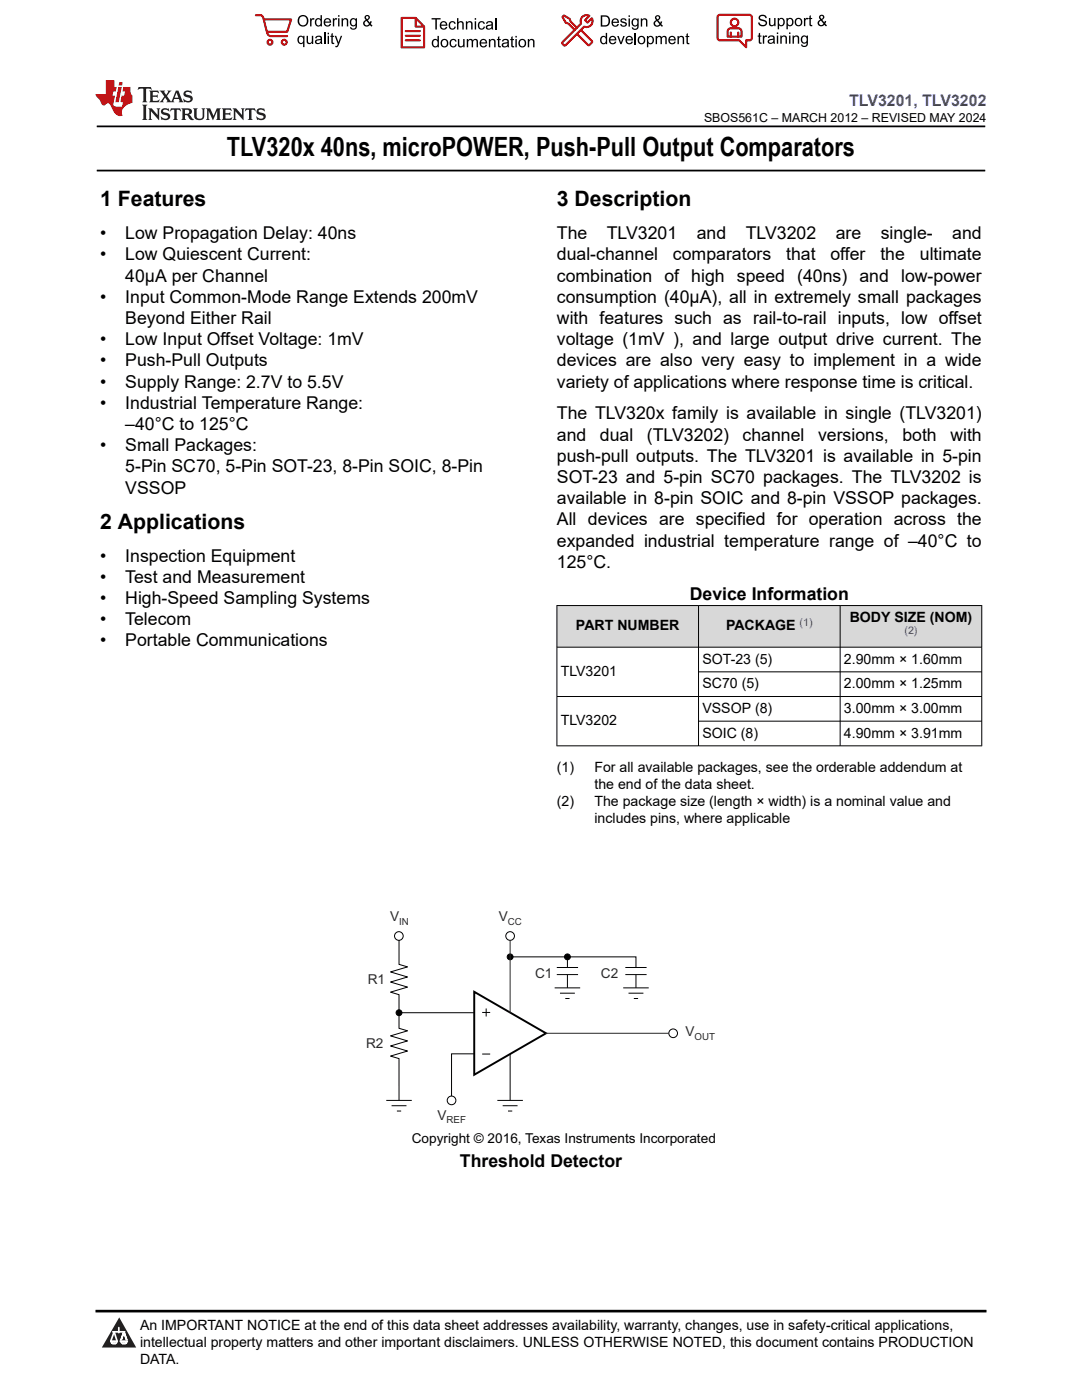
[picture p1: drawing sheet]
<svg xmlns="http://www.w3.org/2000/svg" width="216mm" height="279mm" viewBox="0 0 216 279" stroke-linecap="round" stroke-linejoin="round" font-family="sans-serif">
<path d="M19.3 25.2h177.3M19.3 34h177.3" fill="none" stroke="#000" stroke-width=".35"/>
<g fill="#d8d8d8">
<path d="M111.1 120.9h84.8v8.3h-84.8z" fill-rule="evenodd"/>
<path d="M111.2 120.9h28.1v8.2h-28.1z" fill-rule="evenodd"/>
<path d="M139.4 120.9h28.2v8.2h-28.2z" fill-rule="evenodd"/>
<path d="M167.7 120.9h28.1v8.2h-28.1z" fill-rule="evenodd"/>
</g>
<g fill="none" stroke="#000" stroke-width=".2">
<path d="M111.1 120.9h84.9M111.1 129.2h84.9M111.1 120.8v28.1M139.4 120.8v28.1M139.4 134.1h56.6M167.6 120.8v28.1M195.9 120.8v28.1M196 139h-84.9M111.1 148.8h84.9M139.4 143.9h56.6M79.6 187.6v4.9l1.7 .5-3.4 1 3.4 1-3.4 1 3.4 1-3.4 1 1.7 .5v6.7l1.7 .5-3.4 1 3.4 1-3.4 1 3.4 1.1-3.4 1 1.7 .5v8.3M101.8 191h25.1v2.1"/>
<path d="M110.7 197.2h5.1M111.1 194.5h4.2M111.1 193.1h4.2M111.7 198.2h3M112.8 199.3h.8M113.2 191v2.1M113.2 194.6v2.6M124.4 197.2h5M124.8 194.5h4.2M124.8 193.1h4.2M125.4 198.2h3M126.5 199.3h.8"/>
<path d="M126.9 194.6v2.6M77.1 219.6h5.1M79.6 202.1h15M94.6 210.3h-4.5v8.4M96.2 202.1h1.6M96.2 210.4h1.6M97 201.3v1.6M99.2 219.6h5.1M101.8 210.4v9.2M78.1 220.7h3M79.2 221.7h.8M100.3 220.7h3"/>
<path d="M101.4 221.7h.8"/>
<circle cx="79.6" cy="186.8" r=".86"/>
<circle cx="101.8" cy="191" r=".58"/>
<circle cx="101.8" cy="186.8" r=".86"/>
<circle cx="113.2" cy="191" r=".58"/>
<circle cx="79.6" cy="202.1" r=".58"/>
<circle cx="90.1" cy="219.6" r=".86"/>
<circle cx="134.3" cy="206.2" r=".86"/>
</g>
<g fill="#000">
<circle cx="101.8" cy="191" r=".58"/>
<circle cx="113.2" cy="191" r=".58"/>
<circle cx="79.6" cy="202.1" r=".58"/>
</g>
<path d="M94.6 197.9l14.4 8.3-14.4 8.3z" fill="none" stroke="#000" stroke-width=".39"/>
<path d="M101.8 187.7v14.4M109 206.2h24.4" fill="none" stroke="#2b292a" stroke-width=".2"/>
<path d="M0 0h215.9v23.8h-215.9z" fill-rule="evenodd" fill="#fff"/>
<path d="M27.7 17.4l-.2 .6 .5-.3h.6v.1v2.2l-.2 .4h1l-.2-.4v-2.2v-.1h.5l.5 .3-.1-.6zM29.8 18.1l.2 .4v1.5l-.2 .4h1.9l.1-.6a1.08 1.08 0 0 1-1.3 .2v-.7h.6l.4 .2v-.6l-.4 .2h-.6v-.6l.2-.1a1 1 0 0 1 1 .2l-.1-.5zM31.8 18.1l1 1.1-1 1.2h.9l-.2-.2 .4-.7 .5 .7-.2 .2h1.6l-.2-.2 .1-.4h1l.1 .4-.1 .2h.9l-.2-.3-.8-2h-.5l-1 2.2-.8-1.1 .9-1.1h-.8l.2 .2-.5 .7-.3-.7 .1-.2zM35.2 18.5l.4 1h-.8zM36.8 18.2a.65 .65 0 0 0-.2 .7 .65 .65 0 0 0 .6 .5l.7 .2 .1 .2a.79 .79 0 0 1-.7 .4 .79 .79 0 0 1-.7-.5l.1 .7 .2-.1a.93 .93 0 0 0 1.1 .1 .93 .93 0 0 0 .4-1 1.46 1.46 0 0 0-1.2-.6l-.1-.3a1.09 1.09 0 0 1 1.2 .2l-.2-.6-.1 .1-.6-.2zM28.4 20.9l.2 .4v2.3l-.2 .3h1l-.2-.3v-2.3l.2-.4zM29.6 21.6l.2 .4v1.6l-.2 .3h.8l-.3-.3v-1.4l1.7 1.8v-2l.2-.4h-.8l.2 .2 .1 1.1-1.2-1.3zM32.3 21.8a.65 .65 0 0 0-.2 .7 .65 .65 0 0 0 .7 .4l.6 .2 .1 .2a.79 .79 0 0 1-.7 .4 .79 .79 0 0 1-.7-.5l.1 .7 .2-.1a.93 .93 0 0 0 1.1 .1 .93 .93 0 0 0 .4-.9 1.46 1.46 0 0 0-1.2-.6l-.1-.4a1.09 1.09 0 0 1 1.2 .2l-.2-.6-.1 .1-.6-.1zM34.1 21.6l-.1 .7a.63 .63 0 0 1 .7-.4l.1 1.7-.3 .3h1l-.2-.3v-1.7a.66 .66 0 0 1 .8 .4l-.1-.7zM36.2 21.6l.2 .4v1.6l-.2 .3h.9l-.2-.2v-.7h.5l.1 .2a.79 .79 0 0 0 1.2 .6l-1-.9a.61 .61 0 0 0 .6-.6 .61 .61 0 0 0-.5-.6zM36.9 21.9h.2a.47 .47 0 0 1 .5 .1 .47 .47 0 0 1 .1 .5l-.2 .2h-.6zM38.5 21.6l.2 .2a2.27 2.27 0 0 0 .4 2 1.04 1.04 0 0 0 1.7-.7v-1.3l.2-.2h-.8l.2 .4v1.1a.6 .6 0 0 1-.6 .6 .6 .6 0 0 1-.6-.6v-1.1l.3-.4zM41.1 21.6l.2 .4v1.6l-.2 .3h.7l-.2-.3v-1.5l.9 1.9 .8-1.9v1.5l-.2 .3h1l-.3-.3v-1.6l.3-.4h-.8l-.7 1.5-.7-1.5zM44.3 21.6l.2 .4v1.6l-.2 .3h1.9l.1-.5a1.09 1.09 0 0 1-1.3 .1v-.6h.6l.4 .1v-.6l-.4 .2h-.6v-.6l.2-.1a1.01 1.01 0 0 1 1 .3l-.1-.6zM46.4 21.6l.3 .4v1.6l-.3 .3h.8l-.2-.3v-1.4l1.6 1.8v-2l.2-.4h-.7l.2 .2v1.1l-1.2-1.3zM49 21.6l-.1 .7a.63 .63 0 0 1 .8-.4v1.7l-.3 .3h1l-.2-.3v-1.7a.66 .66 0 0 1 .8 .4l-.1-.7zM51.4 21.8a.65 .65 0 0 0-.2 .7 .65 .65 0 0 0 .6 .4l.6 .2 .2 .2a.79 .79 0 0 1-.8 .4 .79 .79 0 0 1-.6-.5l.1 .7 .2-.1a.93 .93 0 0 0 1 .1 .93 .93 0 0 0 .5-.9 1.46 1.46 0 0 0-1.3-.6l-.1-.4a1.09 1.09 0 0 1 1.3 .2l-.2-.6-.2 .1-.5-.1z" fill="#231f20"/>
<path d="M21.1 16v2.8h-2.1l.1 .3 .9 1a.95 .95 0 0 0 .9 .9 .59 .59 0 0 1 .6-.4 .59 .59 0 0 1 .5 .4l.4 .8a1.59 1.59 0 0 0 2.1 1.3 1.61 1.61 0 0 1 1-2.2l1-.4-.1-1.5a1.59 1.59 0 0 1-.4-1.6h-1.4l-.2 .9h.5l-.1 .8h-.5l-.2 1v.2l.4 .1-.2 .9h-.6a.73 .73 0 0 1-1.1-.7l.3-1.5h-.5l.2-.8h.5l.2-.9h-.5v-1.4zM23.6 17.4l-.6 3h.7l.6-3zM23.8 16.4l-.1 .7h.7l.1-.7z" fill="#ed1c24"/>
<g fill="#000">
<path d="M59.4 4.2a1.12 1.12 0 0 1 2.2 0 1.12 1.12 0 0 1-2.2 0zM59.9 3.5a.89 .89 0 0 0-.1 1.1 .89 .89 0 0 0 1.1 .4 .88 .88 0 0 0 .3-1.3 .88 .88 0 0 0-1.3-.2z" fill-rule="evenodd"/>
<path d="M59.5 7.3l.5-.2 .5 .3v-.3h.3v2.3h-.3v-.8a.74 .74 0 0 1-1 0 .74 .74 0 0 1-.1-1zM59.8 7.5a.57 .57 0 0 0-.2 .7 .57 .57 0 0 0 .8 .2 .57 .57 0 0 0 .1-.7 .57 .57 0 0 0-.7-.2z" fill-rule="evenodd"/>
<path d="M61.9 3.6h.2v.3l.2-.2 .3-.1 .2 .1-.1 .3a.36 .36 0 0 0-.5 0 .36 .36 0 0 0 0 .4v.9h-.3z" fill-rule="evenodd"/>
<path d="M61.2 7.1h.3v.9a.41 .41 0 0 0 .4 .6 .41 .41 0 0 0 .3-.6v-.9h.3v1.7h-.2v-.3a.58 .58 0 0 1-.7 .3 .58 .58 0 0 1-.4-.6z" fill-rule="evenodd"/>
<path d="M63 3.8l.5-.2 .5 .2v-.8h.2v2.3h-.2v-.2a.75 .75 0 0 1-1-.1 .75 .75 0 0 1-.1-1zM63.2 4a.57 .57 0 0 0-.1 .7 .57 .57 0 0 0 .8 .2 .57 .57 0 0 0 .1-.7 .57 .57 0 0 0-.8-.2z" fill-rule="evenodd"/>
<path d="M63 7.3a.74 .74 0 0 1 1-.1 .74 .74 0 0 1 .3 .9v.7h-.3v-.2a.57 .57 0 0 1-.8 .2 .57 .57 0 0 1-.2-.8l1-.3a.41 .41 0 0 0-.4-.4 .41 .41 0 0 0-.4 .4l-.3-.1zM63.2 8.2a.35 .35 0 0 0 .2 .5 .35 .35 0 0 0 .5-.3l.1-.4z" fill-rule="evenodd"/>
<path d="M65.4 6.5h.3v.3h-.3zM65.4 7.1h.3v1.7h-.3z" fill-rule="evenodd"/>
<path d="M64.8 3.8a.76 .76 0 0 1 .9-.1 .76 .76 0 0 1 .4 .8h-1.2a.47 .47 0 0 0 .3 .6 .47 .47 0 0 0 .6-.4l.3 .1a.82 .82 0 0 1-1.3 .3 .82 .82 0 0 1 0-1.3zM65 4l-.1 .3h.9l-.3-.4z" fill-rule="evenodd"/>
<path d="M66.4 3.6h.3v.3l.1-.2 .4-.1 .1 .1-.1 .3a.36 .36 0 0 0-.4 0 .36 .36 0 0 0-.1 .4v.9h-.3z" fill-rule="evenodd"/>
<path d="M66.1 6.7l.3-.1v.5h.3v.3h-.3v.9l.1 .2h.2v.3a.41 .41 0 0 1-.4-.1 .41 .41 0 0 1-.2-.4v-.9h-.2v-.3h.2z" fill-rule="evenodd"/>
<path d="M66.8 7.1h.3l.4 1.4 .5-1.4h.3l-.6 1.7a.57 .57 0 0 1-.8 .6v-.3a.37 .37 0 0 0 .5-.3z" fill-rule="evenodd"/>
<path d="M67.5 3h.2v.3h-.2zM67.5 3.6h.2v1.7h-.2z" fill-rule="evenodd"/>
<path d="M68.2 3.6h.2v.3a.58 .58 0 0 1 .7-.3 .58 .58 0 0 1 .4 .7v1h-.3v-1a.4 .4 0 0 0-.4-.5 .4 .4 0 0 0-.4 .6v.9h-.2z" fill-rule="evenodd"/>
<path d="M70 3.8l.5-.2 .5 .2v-.2h.2v1.5a.71 .71 0 0 1-.5 .8 .71 .71 0 0 1-.8-.5h.2a.46 .46 0 0 0 .6 .3 .46 .46 0 0 0 .3-.6 .78 .78 0 0 1-1.1-.2 .78 .78 0 0 1 .1-1.1zM70.2 4a.53 .53 0 0 0-.1 .8 .53 .53 0 0 0 .8 0 .54 .54 0 0 0 0-.7 .54 .54 0 0 0-.7-.1z" fill-rule="evenodd"/>
<path d="M72.9 3.1a.53 .53 0 0 1 .8 .1 .53 .53 0 0 1-.3 .8l.4 .5 .1-.3 .3 .1-.2 .5 .3 .3-.2 .2-.3-.3a.71 .71 0 0 1-1.2 .1 .71 .71 0 0 1 .4-1.1l-.3-.5zM73 3.5a.3 .3 0 0 0 .6 0 .3 .3 0 0 0-.6 0zM72.9 4.3a.45 .45 0 0 0 0 .7 .45 .45 0 0 0 .7-.2l-.5-.6z" fill-rule="evenodd"/>
<path d="M86.1 3.6h1.8v.3h-.7v2h-.3v-2h-.8z" fill-rule="evenodd"/>
<path d="M86.3 8l.5-.2 .5 .2v-.8h.3v2.2h-.3v-.2a.76 .76 0 0 1-1 0 .76 .76 0 0 1-.1-1zM86.6 8.1a.58 .58 0 0 0-.2 .8 .58 .58 0 0 0 .8 .2 .58 .58 0 0 0 .1-.8 .58 .58 0 0 0-.7-.2z" fill-rule="evenodd"/>
<path d="M88.2 7.9a.81 .81 0 0 1 1.1 .2 .81 .81 0 0 1-.2 1.1 .81 .81 0 0 1-1.1-.1l-.1-.8zM88.3 8.1a.57 .57 0 0 0 0 .9 .57 .57 0 0 0 .8 0 .57 .57 0 0 0 0-.8 .57 .57 0 0 0-.8-.1z" fill-rule="evenodd"/>
<path d="M88 4.4a.77 .77 0 0 1 .9-.1 .77 .77 0 0 1 .4 .8h-1.3a.48 .48 0 0 0 .4 .6 .48 .48 0 0 0 .6-.3h.3a.83 .83 0 0 1-1.3 .4 .83 .83 0 0 1 0-1.4zM88.2 4.6l-.2 .3h1l-.3-.4z" fill-rule="evenodd"/>
<path d="M89.7 4.4a.7 .7 0 0 1 1.2 .3l-.2 .1a.45 .45 0 0 0-.6-.3 .45 .45 0 0 0-.3 .6 .45 .45 0 0 0 .3 .6 .45 .45 0 0 0 .6-.4h.3a.76 .76 0 0 1-1.1 .6 .76 .76 0 0 1-.3-1.1z" fill-rule="evenodd"/>
<path d="M89.9 8a.7 .7 0 0 1 1.2 .3h-.3a.45 .45 0 0 0-.5-.3 .45 .45 0 0 0-.3 .6 .45 .45 0 0 0 .3 .6 .45 .45 0 0 0 .6-.4l.2 .1a.76 .76 0 0 1-1 .5 .76 .76 0 0 1-.4-1.1z" fill-rule="evenodd"/>
<path d="M91.2 3.6h.3v.8a.59 .59 0 0 1 .7-.2 .59 .59 0 0 1 .3 .7v1h-.2v-1a.4 .4 0 0 0-.5-.4 .4 .4 0 0 0-.3 .5v.9h-.3z" fill-rule="evenodd"/>
<path d="M91.4 7.8h.2v.9a.41 .41 0 0 0 .5 .5 .41 .41 0 0 0 .3-.5v-.9h.3v1.6h-.3v-.2a.58 .58 0 0 1-.7 .3 .58 .58 0 0 1-.3-.7z" fill-rule="evenodd"/>
<path d="M93 4.2h.2v.3a.59 .59 0 0 1 .7-.3 .59 .59 0 0 1 .4 .7v1h-.3v-1a.41 .41 0 0 0-.4-.5 .41 .41 0 0 0-.4 .6v.9h-.2z" fill-rule="evenodd"/>
<path d="M93.1 7.8h.3v.2a.56 .56 0 0 1 1 0 .54 .54 0 0 1 .6-.2 .54 .54 0 0 1 .4 .5v1.1h-.3v-1a.34 .34 0 0 0-.3-.4 .34 .34 0 0 0-.4 .3v1.1h-.3v-1a.38 .38 0 0 0-.5-.4 .38 .38 0 0 0-.2 .6v.8h-.3z" fill-rule="evenodd"/>
<path d="M94.7 3.6h.3v.3h-.3zM94.7 4.2h.3v1.7h-.3z" fill-rule="evenodd"/>
<path d="M95.5 4.4a.7 .7 0 0 1 1.3 .3l-.3 .1a.45 .45 0 0 0-.6-.3 .45 .45 0 0 0-.3 .6 .45 .45 0 0 0 .3 .6 .45 .45 0 0 0 .6-.4h.3a.76 .76 0 0 1-1.1 .6 .76 .76 0 0 1-.3-1.1z" fill-rule="evenodd"/>
<path d="M95.9 8a.77 .77 0 0 1 .9-.2 .77 .77 0 0 1 .4 .9h-1.2a.48 .48 0 0 0 .3 .5 .48 .48 0 0 0 .6-.3h.3a.83 .83 0 0 1-1.3 .4 .83 .83 0 0 1 0-1.3zM96.1 8.1l-.1 .4h.9l-.2-.5z" fill-rule="evenodd"/>
<path d="M97.5 7.8h.3v.2a.59 .59 0 0 1 .7-.2 .59 .59 0 0 1 .4 .6v1h-.3v-1a.41 .41 0 0 0-.5-.4 .41 .41 0 0 0-.3 .5v.9h-.3z" fill-rule="evenodd"/>
<path d="M97.1 4.4a.74 .74 0 0 1 1-.1 .74 .74 0 0 1 .3 .9v.7h-.3v-.2a.59 .59 0 0 1-.8 .2 .59 .59 0 0 1-.3-.8l1.1-.3a.42 .42 0 0 0-.4-.4 .42 .42 0 0 0-.5 .4l-.2-.1zM97.3 5.3a.36 .36 0 0 0 .2 .5 .36 .36 0 0 0 .5-.2l.1-.5z" fill-rule="evenodd"/>
<path d="M99.4 7.4l.2-.2v.6h.3v.2h-.3v1l.1 .2h.2l.1 .2a.41 .41 0 0 1-.5 0 .41 .41 0 0 1-.1-.4v-1h-.2v-.2h.2z" fill-rule="evenodd"/>
<path d="M100.3 8a.74 .74 0 0 1 .9-.2 .74 .74 0 0 1 .3 .9l.1 .7h-.3v-.2a.59 .59 0 0 1-.8 .3 .59 .59 0 0 1-.3-.8l1-.3a.42 .42 0 0 0-.3-.4 .42 .42 0 0 0-.5 .3h-.3zM100.5 8.8a.36 .36 0 0 0 .1 .5 .36 .36 0 0 0 .5-.2l.2-.5z" fill-rule="evenodd"/>
<path d="M102 7.4l.3-.2v.6h.3v.2h-.3v1l.1 .2h.2v.2a.41 .41 0 0 1-.5 0 .41 .41 0 0 1-.1-.4v-1h-.2v-.2h.2z" fill-rule="evenodd"/>
<path d="M102.8 7.2h.3v.3h-.3zM102.8 7.8h.3v1.6h-.3z" fill-rule="evenodd"/>
<path d="M103.7 7.9a.81 .81 0 0 1 1.1 .2 .81 .81 0 0 1-.1 1.1 .81 .81 0 0 1-1.2-.1v-.8zM103.9 8.1a.57 .57 0 0 0-.1 .9 .57 .57 0 0 0 .8 0 .57 .57 0 0 0 0-.8 .57 .57 0 0 0-.7-.1z" fill-rule="evenodd"/>
<path d="M105.3 7.8h.3v.2a.59 .59 0 0 1 .7-.2 .59 .59 0 0 1 .4 .6v1h-.3v-1a.41 .41 0 0 0-.5-.4 .41 .41 0 0 0-.3 .5v.9h-.3z" fill-rule="evenodd"/>
<path d="M119.9 3.1h.7a1.12 1.12 0 0 1 1.1 1.1 1.12 1.12 0 0 1-1 1.1h-.8zM120.2 3.3v1.7h.4a.86 .86 0 0 0 .8-.8 .86 .86 0 0 0-.8-.9z" fill-rule="evenodd"/>
<path d="M119.9 7.4l.5-.3 .5 .3v-.8h.2v2.2h-.2v-.2a.75 .75 0 0 1-1 0 .75 .75 0 0 1-.1-1zM120.1 7.5a.57 .57 0 0 0-.1 .8 .57 .57 0 0 0 .8 .2 .57 .57 0 0 0 .1-.8 .57 .57 0 0 0-.8-.2z" fill-rule="evenodd"/>
<path d="M121.7 7.4a.76 .76 0 0 1 .9-.2 .76 .76 0 0 1 .4 .9h-1.2a.47 .47 0 0 0 .3 .5 .47 .47 0 0 0 .6-.3h.3a.82 .82 0 0 1-1.3 .4 .82 .82 0 0 1 0-1.3zM121.9 7.5l-.1 .3h.9l-.3-.4z" fill-rule="evenodd"/>
<path d="M122.2 3.9a.76 .76 0 0 1 .9-.2 .76 .76 0 0 1 .4 .9h-1.2a.47 .47 0 0 0 .4 .5 .47 .47 0 0 0 .5-.3h.3a.82 .82 0 0 1-1.3 .4 .82 .82 0 0 1 0-1.3zM122.5 4l-.2 .3h.9l-.2-.4z" fill-rule="evenodd"/>
<path d="M123.9 3.8a.71 .71 0 0 1 1.1 .3h-.2a.32 .32 0 0 0-.4-.3 .32 .32 0 0 0-.3 .4h.1a.75 .75 0 0 1 .9 .8 .72 .72 0 0 1-.7 .3 .72 .72 0 0 1-.7-.5h.3a.36 .36 0 0 0 .4 .4 .36 .36 0 0 0 .3-.5 .8 .8 0 0 1-.9-.7z" fill-rule="evenodd"/>
<path d="M123.2 7.2h.3l.4 1.3 .5-1.3h.3l-.7 1.6h-.2z" fill-rule="evenodd"/>
<path d="M125.4 3.1h.3v.3h-.3zM125.4 3.7h.3v1.6h-.3z" fill-rule="evenodd"/>
<path d="M125 7.4a.76 .76 0 0 1 .9-.2 .76 .76 0 0 1 .4 .9h-1.2a.47 .47 0 0 0 .3 .5 .47 .47 0 0 0 .6-.3h.3a.82 .82 0 0 1-1.3 .4 .82 .82 0 0 1 0-1.3zM125.2 7.5l-.1 .3h.9l-.2-.4z" fill-rule="evenodd"/>
<path d="M126.2 3.9l.5-.3 .5 .3v-.2h.2v1.4a.71 .71 0 0 1-.5 .8 .71 .71 0 0 1-.8-.5l.2 .1a.46 .46 0 0 0 .6 .2 .46 .46 0 0 0 .3-.6 .78 .78 0 0 1-1.1-.1 .78 .78 0 0 1 .1-1.1zM126.4 4a.53 .53 0 0 0-.1 .8 .53 .53 0 0 0 .8 0 .54 .54 0 0 0 0-.7 .54 .54 0 0 0-.7-.1z" fill-rule="evenodd"/>
<path d="M127.5 7.3a.8 .8 0 0 1 1.1 .2 .8 .8 0 0 1-.1 1.1 .8 .8 0 0 1-1.2-.1v-.8zM127.7 7.5a.56 .56 0 0 0-.1 .9 .56 .56 0 0 0 .8-.1 .56 .56 0 0 0 0-.7 .56 .56 0 0 0-.7-.1z" fill-rule="evenodd"/>
<path d="M127.9 3.7h.2v.2a.58 .58 0 0 1 .7-.2 .58 .58 0 0 1 .4 .6v1h-.3v-1a.4 .4 0 0 0-.4-.4 .4 .4 0 0 0-.4 .5v.9h-.2z" fill-rule="evenodd"/>
<path d="M129.1 7.2h.2v.2a.72 .72 0 0 1 1-.1 .72 .72 0 0 1 .2 1 .64 .64 0 0 1-.5 .5 .64 .64 0 0 1-.6-.2v.8h-.3zM129.5 7.5a.56 .56 0 0 0-.2 .8 .56 .56 0 0 0 .8 .2 .56 .56 0 0 0 .1-.8 .56 .56 0 0 0-.7-.2z" fill-rule="evenodd"/>
<path d="M130.8 7.2h.3v.2a.55 .55 0 0 1 .9 0 .53 .53 0 0 1 .6-.3 .53 .53 0 0 1 .4 .6v1.1h-.2v-1a.34 .34 0 0 0-.3-.4 .34 .34 0 0 0-.4 .3v1.1h-.3v-1a.37 .37 0 0 0-.5-.4 .37 .37 0 0 0-.2 .6v.8h-.3z" fill-rule="evenodd"/>
<path d="M130.8 3.2a.53 .53 0 0 1 .9 .1 .53 .53 0 0 1-.4 .8l.4 .5 .2-.4 .2 .1-.2 .5 .4 .3-.2 .3-.3-.4a.71 .71 0 0 1-1.2 .1 .71 .71 0 0 1 .3-1.1l-.2-.5zM130.9 3.6a.3 .3 0 0 0 .6 0 .3 .3 0 0 0-.6 0zM130.9 4.3a.45 .45 0 0 0 0 .7 .45 .45 0 0 0 .7-.2l-.5-.6z" fill-rule="evenodd"/>
<path d="M133.6 7.4a.76 .76 0 0 1 .9-.2 .76 .76 0 0 1 .3 .9h-1.2a.47 .47 0 0 0 .4 .5 .47 .47 0 0 0 .6-.3h.2a.82 .82 0 0 1-1.2 .4 .82 .82 0 0 1 0-1.3zM133.8 7.5l-.2 .3h1l-.3-.4z" fill-rule="evenodd"/>
<path d="M135.2 7.2h.2v.2a.58 .58 0 0 1 .7-.2 .58 .58 0 0 1 .4 .6v1h-.3v-1a.4 .4 0 0 0-.4-.4 .4 .4 0 0 0-.3 .5v.9h-.3z" fill-rule="evenodd"/>
<path d="M137 6.8l.3-.2v.6h.2v.2h-.2v1v.2h.2l.1 .2a.41 .41 0 0 1-.5 0 .41 .41 0 0 1-.1-.5v-.9h-.2v-.2h.2z" fill-rule="evenodd"/>
<path d="M151.6 3.1a.88 .88 0 0 1 1.4 .5h-.3a.49 .49 0 0 0-.5-.5 .49 .49 0 0 0-.5 .6l.1 .1a1.06 1.06 0 0 1 1.2 1 .95 .95 0 0 1-.9 .4 .95 .95 0 0 1-.8-.7h.3a.58 .58 0 0 0 .6 .5 .58 .58 0 0 0 .5-.6l-.2-.1a.95 .95 0 0 1-1.1-.9z" fill-rule="evenodd"/>
<path d="M151.4 6.7l.3-.2v.6h.2v.2h-.2v1v.2h.2l.1 .2a.41 .41 0 0 1-.5 0 .41 .41 0 0 1-.1-.5v-.9h-.2v-.2h.2z" fill-rule="evenodd"/>
<path d="M152.2 7.1h.3v.2l.1-.2h.4h.1l-.1 .3a.36 .36 0 0 0-.4 0 .36 .36 0 0 0-.1 .5v.8h-.3z" fill-rule="evenodd"/>
<path d="M153.3 7.3a.74 .74 0 0 1 1-.2 .74 .74 0 0 1 .3 .9l.1 .7h-.3l-.1-.2a.57 .57 0 0 1-.8 .3 .57 .57 0 0 1-.1-.9l.9-.2a.41 .41 0 0 0-.4-.4 .41 .41 0 0 0-.4 .3h-.3zM153.5 8.1a.35 .35 0 0 0 .2 .5 .35 .35 0 0 0 .5-.2l.1-.5z" fill-rule="evenodd"/>
<path d="M153.4 3.6h.3v.9a.41 .41 0 0 0 .4 .5 .41 .41 0 0 0 .4-.5v-.9h.2v1.6h-.2v-.2a.58 .58 0 0 1-.7 .2 .58 .58 0 0 1-.4-.6z" fill-rule="evenodd"/>
<path d="M155 6.5h.3v.3h-.3zM155 7.1h.3v1.6h-.3z" fill-rule="evenodd"/>
<path d="M155.2 3.6h.2v.2a.72 .72 0 0 1 1-.1 .72 .72 0 0 1 .2 1 .64 .64 0 0 1-.5 .5 .64 .64 0 0 1-.6-.2v.8h-.3zM155.6 3.9a.56 .56 0 0 0-.2 .8 .56 .56 0 0 0 .8 .2 .56 .56 0 0 0 .1-.8 .56 .56 0 0 0-.7-.2z" fill-rule="evenodd"/>
<path d="M155.7 7.1h.3v.2a.58 .58 0 0 1 .7-.2 .58 .58 0 0 1 .3 .6v1h-.3v-1a.4 .4 0 0 0-.4-.4 .4 .4 0 0 0-.3 .5v.9h-.3z" fill-rule="evenodd"/>
<path d="M156.9 3.6h.3v.2a.72 .72 0 0 1 .9-.1 .72 .72 0 0 1 .2 1 .64 .64 0 0 1-.4 .5 .64 .64 0 0 1-.7-.2v.8h-.3zM157.3 3.9a.56 .56 0 0 0-.1 .8 .56 .56 0 0 0 .7 .2 .56 .56 0 0 0 .2-.8 .56 .56 0 0 0-.8-.2z" fill-rule="evenodd"/>
<path d="M157.4 6.5h.3v.3h-.3zM157.4 7.1h.3v1.6h-.3z" fill-rule="evenodd"/>
<path d="M158.1 7.1h.3v.2a.58 .58 0 0 1 .7-.2 .58 .58 0 0 1 .4 .6v1h-.3v-1a.4 .4 0 0 0-.5-.4 .4 .4 0 0 0-.3 .5v.9h-.3z" fill-rule="evenodd"/>
<path d="M158.8 3.7a.8 .8 0 0 1 1.1 .2 .8 .8 0 0 1-.1 1.1 .8 .8 0 0 1-1.1-.1l-.1-.8zM159 3.9a.56 .56 0 0 0-.1 .9 .56 .56 0 0 0 .9 0 .56 .56 0 0 0-.1-.8 .56 .56 0 0 0-.7-.1z" fill-rule="evenodd"/>
<path d="M160 7.3l.5-.2 .5 .2v-.2h.2v1.4a.71 .71 0 0 1-.5 .9 .71 .71 0 0 1-.9-.5h.3a.46 .46 0 0 0 .6 .2 .46 .46 0 0 0 .2-.6 .78 .78 0 0 1-1-.1 .78 .78 0 0 1 .1-1.1zM160.2 7.4a.53 .53 0 0 0-.1 .8 .53 .53 0 0 0 .8 0 .54 .54 0 0 0 0-.7 .54 .54 0 0 0-.7-.1z" fill-rule="evenodd"/>
<path d="M160.4 3.6h.3v.2l.1-.2h.4h.1l-.1 .3a.36 .36 0 0 0-.4 0 .36 .36 0 0 0-.1 .5v.8h-.3z" fill-rule="evenodd"/>
<path d="M161.5 3.2l.3-.2v.6h.3v.2h-.3v1v.2h.3v.2a.41 .41 0 0 1-.5 0 .41 .41 0 0 1-.1-.5v-.9h-.2v-.2h.2z" fill-rule="evenodd"/>
<path d="M163.6 3.1a.53 .53 0 0 1 .8 .1 .53 .53 0 0 1-.3 .8l.4 .5 .1-.3h.3l-.2 .5 .3 .3-.2 .3-.3-.3a.71 .71 0 0 1-1.2 .1 .71 .71 0 0 1 .4-1.2l-.3-.5zM163.7 3.5a.3 .3 0 0 0 .5 0 .3 .3 0 0 0-.5 0zM163.6 4.2a.45 .45 0 0 0 0 .8 .45 .45 0 0 0 .7-.3l-.5-.6z" fill-rule="evenodd"/>
</g>
<path d="M64.8 6.5v2.3M98.9 3.6v2.3M126.8 6.6v2.2" fill="none" stroke="#000" stroke-width=".28"/>
<g fill="none" stroke="#de0000" stroke-width=".42">
<path d="M51.1 3l1 .1a1.4 1.4 0 0 1 .6 1.2l.7 2.5a.95 .95 0 0 0 1.1 .4h2.8M52.7 3.9h5.4l-.8 2.4h-4M80.1 3.6h2.8v1.7h1.7v4.2h-4.5zM81 7.1h2.8M81 6.2h2.8M81 8.1h2.8M82.9 3.6l1.7 1.7M115.1 5.5l-1.3-1.2-.1-.5-1.2-.7-.3 .3 .7 1.1 .5 .2 1.3 1.3M115.9 6l2.2 2.2v.3l-.5 .5h-.3l-2.2-2.2zM115.9 6l.7-.7a1.19 1.19 0 0 0 1.3-.3 1.19 1.19 0 0 0 .2-1.4l-.9 .9-.4-.5 .8-.8a1.19 1.19 0 0 0-1.4 .1 1.19 1.19 0 0 0-.2 1.4l-3.8 3.7v.3l.3 .3h.3l2.3-2.2M143.2 3.2l.4-.2h6l.4 .2v4.4l-.2 .4-.9 .1v1.3l-1.4-1.3h-3.9l-.4-.3zM145.4 5.8l.4-.1h1.6a.61 .61 0 0 1 .6 .6v1h-2.8v-1z"/>
<path d="M145.8 6.5v.8M147.3 6.5v.8"/>
<circle cx="53.9" cy="8.4" r=".49"/>
<circle cx="56.7" cy="8.4" r=".49"/>
<circle cx="146.6" cy="4.5" r=".75"/>
</g>
<path d="M0 261.4h215.9v18h-215.9z" fill-rule="evenodd" fill="#fff"/>
<path d="M23.8 262.9l3.4 6h-6.9z" fill="#231f20"/>
<path d="M22.1 267.7h1.3l-.4 .5h-.3a.55 .55 0 0 1-.6-.5z" fill-rule="evenodd" fill="#fff"/>
<path d="M22.1 267.7h1.3l-.4 .5h-.3a.55 .55 0 0 1-.6-.5z" fill="none" stroke="#231f20" stroke-width=".34"/>
<path d="M22.1 267.7h1.3l-.4 .5h-.5zM22.6 265.8h.1M22.6 265.8h2.3zM23.7 265.9h.1M23.7 264.9v1zM24 267.7h.1" fill="none" stroke="#fff" stroke-width=".34"/>
<path d="M24.7 265.8l-.7 1.9z" fill="#fff"/>
<path d="M24.7 265.8l-.7 1.9z" fill="none" stroke="#fff" stroke-width=".34"/>
<path d="M24.7 265.8l.7 1.9z" fill="#fff"/>
<path d="M22.8 265.8l-.7 1.9zM22.8 265.8l.6 1.9zM24.7 265.8l.7 1.9zM25.3 267.7h.1" fill="none" stroke="#fff" stroke-width=".34"/>
<path d="M24.1 267.7h1.3a.65 .65 0 0 1-.6 .5 .65 .65 0 0 1-.7-.5z" fill-rule="evenodd" fill="#fff"/>
<path d="M24.1 267.7h1.3a.65 .65 0 0 1-.6 .5 .65 .65 0 0 1-.7-.5z" fill="none" stroke="#231f20" stroke-width=".34"/>
<path d="M24 267.7h.1M24.1 267.7h1.3l-.4 .5h-.5z" fill="none" stroke="#fff" stroke-width=".34"/>
<path d="M19 261.7h177.8" fill="none" stroke="#000" stroke-width=".53"/>
<text font-size="5.3" x="45.3" y="31.2">TLV320x 40ns, microPOWER, Push-Pull Output Comparators</text>
<g font-size="4.2">
<text x="20" y="41.2">1 Features</text>
<text x="111.1" y="41.2">3 Description</text>
<text x="20" y="105.5">2 Applications</text>
</g>
<g font-size="3.5">
<text x="20" y="47.7">•</text>
<text x="25" y="47.7">Low Propagation Delay: 40ns</text>
<text x="111.1" y="47.7">The</text>
<text x="121.1" y="47.7">TLV3201</text>
<text x="139" y="47.7">and</text>
<text x="148.8" y="47.7">TLV3202</text>
<text x="166.7" y="47.7">are</text>
<text x="175.7" y="47.7">single-</text>
<text x="190" y="47.7">and</text>
<text x="20" y="52">•</text>
<text x="25" y="52">Low Quiescent Current:</text>
<text x="111.1" y="52">dual-channel</text>
<text x="134.3" y="52">comparators</text>
<text x="156.9" y="52">that</text>
<text x="165.7" y="52">offer</text>
<text x="175.7" y="52">the</text>
<text x="183.5" y="52">ultimate</text>
<text x="25" y="56.2">40µA per Channel</text>
<text x="111.1" y="56.2">combination of high speed (40ns) and low-power</text>
<text x="20" y="60.4">•</text>
<text x="25" y="60.4">Input Common-Mode Range Extends 200mV</text>
<text x="25" y="64.7">Beyond Either Rail</text>
<text x="111.1" y="60.4">consumption (40µA), all in extremely small packages</text>
<text x="111.1" y="64.7">with features such as rail-to-rail inputs, low offset</text>
<text x="20" y="68.9">•</text>
<text x="25" y="68.9">Low Input Offset Voltage: 1mV</text>
<text x="111.1" y="68.9">voltage (1mV ), and large output drive current. The</text>
<text x="20" y="73.1">•</text>
<text x="20" y="77.4">•</text>
<text x="25" y="73.1">Push-Pull Outputs</text>
<text x="25" y="77.4">Supply Range: 2.7V to 5.5V</text>
<text x="111.1" y="73.1">devices are also very easy to implement in a wide</text>
<text x="111.1" y="77.4">variety of applications where response time is critical.</text>
<text x="20" y="81.6">•</text>
<text x="25" y="81.6">Industrial Temperature Range:</text>
<text x="111.1" y="83.7">The TLV320x family is available in single (TLV3201)</text>
<text x="25" y="85.8">–40°C to 125°C</text>
<text x="111.1" y="87.9">and</text>
<text x="119.7" y="87.9">dual</text>
<text x="129.1" y="87.9">(TLV3202)</text>
<text x="148.2" y="87.9">channel</text>
<text x="163.2" y="87.9">versions,</text>
<text x="180.1" y="87.9">both</text>
<text x="189.6" y="87.9">with</text>
<text x="20" y="90.1">•</text>
<text x="25" y="90.1">Small Packages:</text>
<text x="25" y="94.3">5-Pin SC70, 5-Pin SOT-23, 8-Pin SOIC, 8-Pin</text>
<text x="111.1" y="92.2">push-pull outputs. The TLV3201 is available in 5-pin</text>
<text x="25" y="98.5">VSSOP</text>
<text x="111.1" y="96.4">SOT-23 and 5-pin SC70 packages. The TLV3202 is</text>
<text x="111.1" y="100.6">available in 8-pin SOIC and 8-pin VSSOP packages.</text>
<text x="111.1" y="104.9">All devices are specified for operation across the</text>
<text x="20" y="112.1">•</text>
<text x="25" y="112.1">Inspection Equipment</text>
<text x="111.1" y="109.1">expanded industrial temperature range of –40°C to</text>
<text x="111.1" y="113.3">125°C.</text>
<text x="20" y="116.3">•</text>
<text x="25" y="116.3">Test and Measurement</text>
<text x="137.6" y="119.7">Device Information</text>
<text x="20" y="120.5">•</text>
<text x="20" y="124.8">•</text>
<text x="25" y="120.5">High-Speed Sampling Systems</text>
<text x="25" y="124.8">Telecom</text>
<text x="20" y="129">•</text>
<text x="25" y="129">Portable Communications</text>
<text x="91.8" y="232.8">Threshold Detector</text>
</g>
<text font-size="3.2" fill="#00f" x="169.4" y="21.1">TLV3201, TLV3202</text>
<g font-size="2.8">
<text x="114.9" y="125.8">PART NUMBER</text>
<text x="144.9" y="125.8">PACKAGE</text>
<text x="169.5" y="124.1">BODY SIZE (NOM)</text>
<text x="111.9" y="134.9">TLV3201</text>
<text x="140.2" y="132.4">SOT-23 (5)</text>
<text x="140.2" y="137.4">SC70 (5)</text>
<text x="168.4" y="132.4">2.90mm × 1.60mm</text>
<text x="168.4" y="137.4">2.00mm × 1.25mm</text>
<text x="140.2" y="142.3">VSSOP (8)</text>
<text x="168.4" y="142.3">3.00mm × 3.00mm</text>
<text x="111.9" y="144.7">TLV3202</text>
<text x="140.2" y="147.2">SOIC (8)</text>
<text x="168.4" y="147.2">4.90mm × 3.91mm</text>
<text x="111.1" y="154">(1)</text>
<text x="118.6" y="154">For all available packages, see the orderable addendum at</text>
<text x="111.1" y="160.8">(2)</text>
<text x="118.6" y="157.4">the end of the data sheet.</text>
<text x="118.6" y="160.8">The package size (length × width) is a nominal value and</text>
<text x="118.6" y="164.2">includes pins, where applicable</text>
<text x="27.9" y="265.5">An IMPORTANT NOTICE at the end of this data sheet addresses availability, warranty, changes, use in safety-critical applications,</text>
<text x="27.9" y="268.9">intellectual property matters and other important disclaimers. UNLESS OTHERWISE NOTED, this document contains PRODUCTION</text>
<text x="27.9" y="272.3">DATA.</text>
</g>
<g font-size="2.7" fill="#2b292a">
<text x="77.8" y="183.7">V</text>
<text x="99.5" y="183.7">V</text>
<text x="73.4" y="196.3">R1</text>
<text x="106.8" y="195.1">C1</text>
<text x="119.9" y="195.1">C2</text>
<text x="73" y="209.1">R2</text>
<text x="136.8" y="206.8">V</text>
<text x="87.3" y="223.4">V</text>
</g>
<text font-size="2.7" x="82.2" y="228">Copyright © 2016, Texas Instruments Incorporated</text>
<text font-size="2.5" x="140.5" y="24.3">SBOS561C – MARCH 2012 – REVISED MAY 2024</text>
<g font-size="2.1" fill="#00f">
<text x="159.6" y="124.9">(1)</text>
<text x="180.5" y="126.6">(2)</text>
</g>
<g font-size="1.9" fill="#2b292a">
<text x="79.6" y="184.5">IN</text>
<text x="101.3" y="184.5">CC</text>
<text x="138.6" y="207.6">OUT</text>
<text x="89.1" y="224.2">REF</text>
</g>
</svg>
